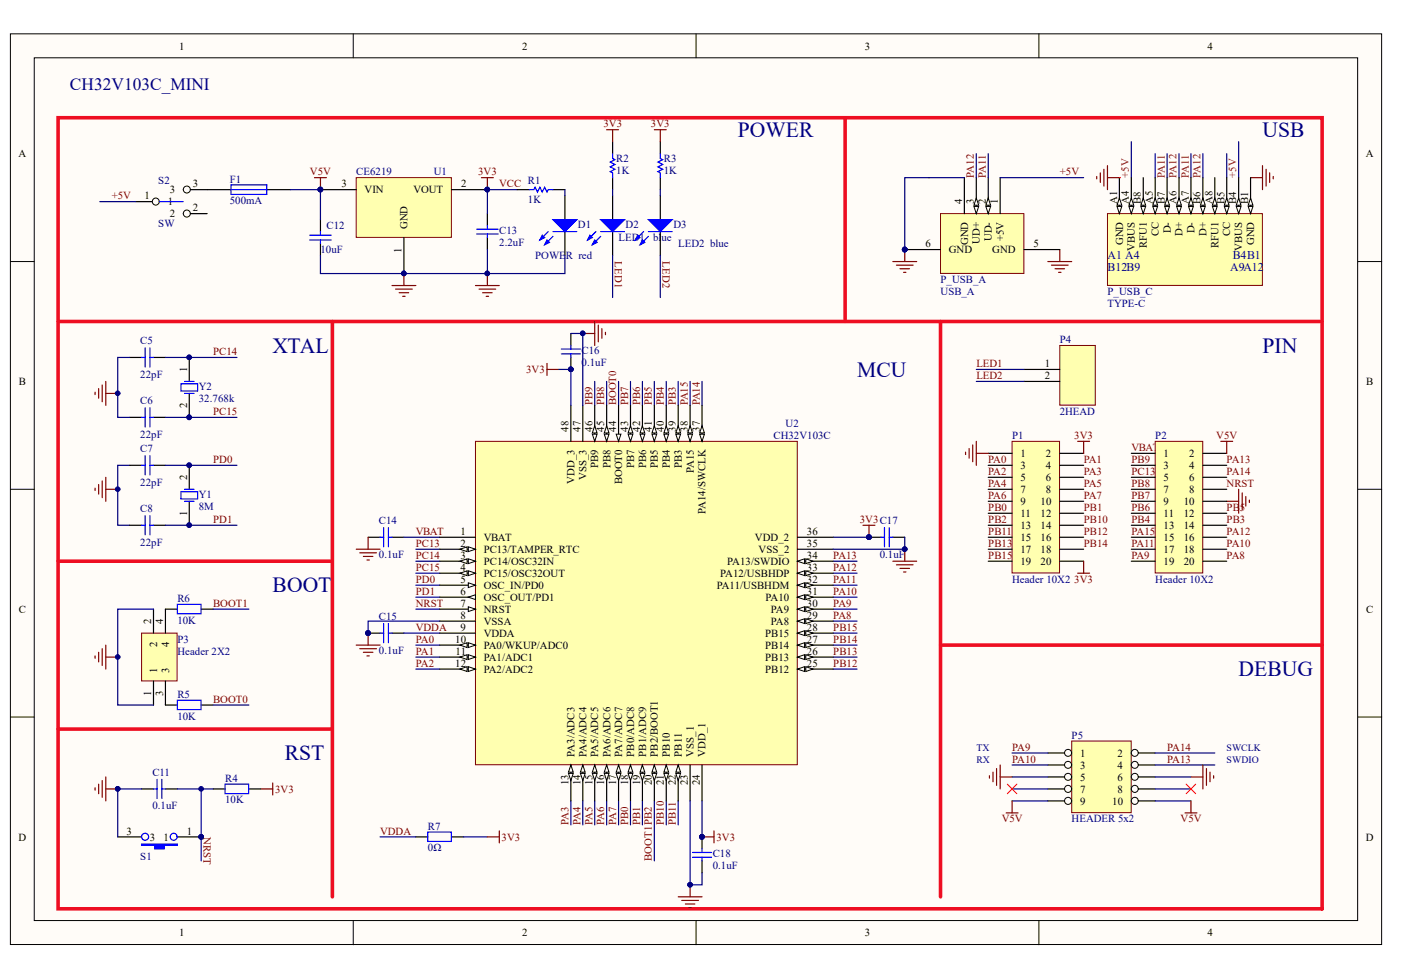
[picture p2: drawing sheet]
<svg xmlns="http://www.w3.org/2000/svg" width="289mm" height="202mm" viewBox="0 0 289 202" stroke-linecap="round" stroke-linejoin="round" font-family="sans-serif">
<g fill="#fffcf8" stroke="#000" stroke-width=".21">
<path d="M2.1 7h282.8v187.8h-282.8z"/>
<path d="M7.1 11.9h272.9v178h-272.9z"/>
</g>
<path d="M72.8 7v4.9M143.5 7v4.9M214.3 7v4.9M2.1 54h5M280 54h5M2.1 100.9h5M280 100.9h5M2.1 147.9h5M280 147.9h5M72.8 189.9v5M143.5 189.9v5M214.3 189.9v5" fill="none" stroke="#000" stroke-width=".21"/>
<path d="M29.2 130.6h7.3v9.9h-7.3z" fill="#ffffb0" stroke="#800000" stroke-width=".21"/>
<g fill="none" stroke="#000" stroke-width=".25">
<path d="M26.7 73.7h2.5M31.7 73.7h2.4M39 73.7v5M26.7 86.1h2.5M26.7 96h2.5M31.7 86.1h2.4M31.7 96h2.4M39 81.1v5M39 96v4.9M26.7 108.3h2.5M31.7 108.3h2.4M39 103.4v4.9"/>
<path d="M31.7 125.6v5M36.6 125.6h-2.5v5M41.5 125.6h2.5M31.7 140.5v4.9M34.1 140.5v4.9h2.5M41.5 145.4h2.5M24.3 172.6h4.9M29.2 162.7h2.5M34.1 162.7h2.5M36.6 172.6h4.9M44 162.7h2.4M51.3 162.7h2.5"/>
</g>
<path d="M26.7 73.7h-2.4v12.4h2.4M34.1 73.7h14.8M26.7 96h-2.4v12.3h2.4M34.1 86.1h14.8M34.1 96h14.8M34.1 108.3h14.8M31.7 125.6h-7.4v19.8h7.4M44 125.6h7.3M44 145.4h7.3M29.2 162.7h-4.9v9.9M36.6 162.7h7.4M41.5 162.7v14.9" fill="none" stroke="#000080" stroke-width=".25"/>
<g fill="none" stroke="#800000" stroke-width=".25">
<path d="M64.9 36.6h2.4M66.1 36.6v2.5M21.1 79.4v3.5M21.8 78.7v4.9M19.6 80.9v.5M20.3 80.2v1.9M20.3 99.9v2M21.1 99.2v3.5M21.8 98.5v4.9M21.8 81.1h2.5M19.6 100.7v.5M21.8 100.9h2.5"/>
<path d="M19.6 135.3v.5M20.3 134.5v2M21.1 133.8v3.5M21.8 133.1v4.9M21.8 135.5h2.5M19.6 162.5v.5M20.3 161.7v2M21.1 161v3.5M21.8 160.3v4.9M21.8 162.7h2.5M53.8 162.7h2.4M56.2 161.5v2.5"/>
</g>
<g fill="#000080" stroke="#000080" stroke-width=".21">
<circle cx="24.3" cy="135.5" r=".47"/>
<circle cx="41.5" cy="172.6" r=".48"/>
<circle cx="41.5" cy="162.7" r=".47"/>
<circle cx="24.3" cy="162.7" r=".47"/>
<circle cx="39" cy="73.7" r=".47"/>
<circle cx="39" cy="86.1" r=".47"/>
<circle cx="24.3" cy="81.1" r=".47"/>
<circle cx="39" cy="108.3" r=".47"/>
<circle cx="39" cy="96" r=".47"/>
<circle cx="24.3" cy="100.9" r=".47"/>
<circle cx="66.1" cy="39.1" r=".47"/>
</g>
<g fill="none" stroke="#00f" stroke-width=".25">
<path d="M29.2 73.7h.7M29.9 71.8v3.9M30.9 71.8v3.9M30.9 73.7h.8M37.3 79.2h3.5v1.5h-3.5zM38 78.7h2M29.2 86.1h.7M29.2 96h.7M29.9 84.1v4M29.9 94v4M30.9 84.1v4M30.9 94v4"/>
<path d="M30.9 86.1h.8M30.9 96h.8M38 81.1h2M29.2 108.3h.7M29.9 106.4v3.9M30.9 106.4v3.9M30.9 108.3h.8M37.3 101.4h3.5v1.5h-3.5zM38 100.9h2M38 103.4h2M36.6 124.7h4.9v1.9h-4.9zM36.6 144.4h4.9v2h-4.9z"/>
<path d="M31.7 162.7h.7M32.4 160.8v3.9M33.4 160.8v3.9M33.4 162.7h.7M46.4 161.7h4.9v2h-4.9z"/>
<circle cx="29.9" cy="172.6" r=".72"/>
<circle cx="35.8" cy="172.6" r=".71"/>
</g>
<path d="M29.2 174.1h7.4v.3h-2.7v.7h-2v-.7h-2.7z" fill-rule="evenodd" fill="#00f" stroke="#00f" stroke-width=".25"/>
<path d="M73.5 36.6h19.6v12.4h-19.6z" fill="#ffffb0" stroke="#800000" stroke-width=".21"/>
<g fill="none" stroke="#000" stroke-width=".25">
<path d="M42.7 39.1h4.9M55 39.1h4.9M66.1 39.1h7.4M93.1 39.1h7.4M106.7 39.1h2.4M114 39.1h2.5M28 41.6h4.9M66.1 45.3v2.5M66.1 50.2v2.5M83.3 49v7.4M100.5 44.1v2.4M100.5 49v2.5"/>
<path d="M116.5 40.4v4.9M116.5 47.8v4.9"/>
</g>
<g fill="#000080" stroke="#000080" stroke-width=".21">
<circle cx="66.1" cy="39.1" r=".47"/>
<circle cx="83.3" cy="56.4" r=".47"/>
<circle cx="100.5" cy="39.1" r=".47"/>
<circle cx="100.5" cy="56.4" r=".47"/>
</g>
<g fill="none" stroke="#00f" stroke-width=".25">
<path d="M47.6 38.1h7.4v2h-7.4zM47.6 39.1h7.4M109.1 39.1h1l.3-.5 .4 1 .5-1 .5 1 .5-1 .5 1 .3-.5h.9M63.9 49.5h4.4M63.9 48.5h4.4M66.1 47.8v.7M66.1 49.5v.7M98.3 48.3h4.4M98.3 47.3h4.4M100.5 46.5v.8M100.5 48.3v.7M113.1 47.8l-1.8 1.7"/>
<path d="M114 48.8l-1.7 1.7M114 47.8h5"/>
</g>
<path d="M99.3 36.6h2.4M100.5 36.6v2.5M80.8 58.9h5M81.6 59.6h3.4M83.3 56.4v2.5M98.1 58.9h4.9M98.8 59.6h3.4M100.5 56.4v2.5M82.3 60.4h2M83.1 61.1h.4M99.5 60.4h2M100.3 61.1h.5" fill="none" stroke="#800000" stroke-width=".25"/>
<path d="M106.7 39.1h-6.2v5M116.5 39.1v1.3M66.1 52.7v3.7h50.4v-3.7" fill="none" stroke="#000080" stroke-width=".25"/>
<g fill="#00f" stroke="#00f" stroke-width=".25">
<path d="M114 45.3h5l-2.5 2.5z"/>
<path d="M112.8 49.5l.5 .5-1 .5z"/>
<path d="M111.8 48.5l.5 .5-1 .5z"/>
</g>
<circle cx="32.1" cy="41.6" r=".72" fill="#fffcf8" stroke="#000" stroke-width=".21"/>
<path d="M37.8 39.1h4.9" fill="none" stroke="#000" stroke-width=".25"/>
<circle cx="38.5" cy="39.1" r=".72" fill="#fffcf8" stroke="#000" stroke-width=".21"/>
<path d="M37.8 44.1h4.9" fill="none" stroke="#000" stroke-width=".25"/>
<circle cx="38.5" cy="44.1" r=".73" fill="#fffcf8" stroke="#000" stroke-width=".21"/>
<path d="M32.9 41.6h4.9" fill="none" stroke="#00f" stroke-width=".25"/>
<path d="M59.9 39.1h6.2v6.2M20.6 41.6h7.4M100.5 51.5v4.9" fill="none" stroke="#000080" stroke-width=".25"/>
<g fill="#000080" stroke="#000080" stroke-width=".21">
<circle cx="66.1" cy="39.1" r=".47"/>
<circle cx="100.5" cy="56.4" r=".47"/>
<circle cx="186.6" cy="51.5" r=".48"/>
</g>
<path d="M184.1 54h4.9M184.9 54.7h3.4M185.6 55.4h2M186.3 56.2h.5M186.6 51.5v2.5M216.1 54h4.9M216.8 54.7h3.5M217.6 55.4h1.9M218.3 56.2h.5M218.6 51.5v2.5" fill="none" stroke="#800000" stroke-width=".25"/>
<path d="M191.5 36.6h.1" fill="none" stroke="#f00" stroke-width=".21"/>
<path d="M194 44.1h17.2v12.3h-17.2z" fill="#ffffb0" stroke="#800000" stroke-width=".21"/>
<path d="M198.9 36.6v7.5M201.3 36.6v7.5M206.3 36.6v7.5M186.6 51.5h7.4" fill="none" stroke="#000" stroke-width=".25"/>
<circle cx="186.6" cy="51.5" r=".48" fill="#000080" stroke="#000080" stroke-width=".21"/>
<g fill="#fffcf8" stroke="#000" stroke-width=".21">
<path d="M200.8 42.6h1l-.5 1.5z"/>
<path d="M201.3 40.8l.5 1.5h-1z"/>
</g>
<path d="M203.8 36.6v7.5" fill="none" stroke="#000" stroke-width=".25"/>
<g fill="#fffcf8" stroke="#000" stroke-width=".21">
<path d="M203.3 42.6h1l-.5 1.5z"/>
<path d="M203.8 40.8l.5 1.5h-1z"/>
</g>
<path d="M126.3 29.2v2.5M126.3 36.6v2.5M136.2 29.2v2.5M136.2 36.6v2.5M126.3 40.4v4.9M126.3 47.8v4.9M136.2 40.4v4.9M136.2 47.8v4.9M211.2 51.5h7.4" fill="none" stroke="#000" stroke-width=".25"/>
<circle cx="186.6" cy="51.5" r=".48" fill="#000080" stroke="#000080" stroke-width=".21"/>
<g fill="none" stroke="#000080" stroke-width=".25">
<path d="M126.3 39.1v1.3M136.2 39.1v1.3M198.9 36.6h-12.3v14.9M201.3 31.7v4.9M203.8 31.7v4.9M206.3 36.6h17.2M233.3 29.2v7.4M238.2 31.7v4.9M240.7 31.7v4.9M243.1 31.7v4.9M245.6 31.7v4.9M248.1 31.7v4.9"/>
<path d="M253 31.7v4.9M255.4 29.2v7.4M126.3 52.7v8.7M136.2 52.7v8.7"/>
</g>
<g fill="none" stroke="#800000" stroke-width=".25">
<path d="M226.2 36.4v.5M226.9 35.7v1.9M227.7 34.9v3.5M228.4 34.2v4.9M228.4 36.6h2.5M257.9 36.6h2.5M260.4 34.2v4.9M261.1 34.9v3.5M261.8 35.7v1.9M262.6 36.4v.5M253 103.4h2.4M255.4 100.9v5"/>
<path d="M256.2 101.7v3.4M256.9 102.4v2M257.7 103.2v.4"/>
</g>
<g fill="#00f" stroke="#00f" stroke-width=".25">
<path d="M123.9 45.3h4.9l-2.5 2.5z"/>
<path d="M122.6 49.5l.5 .5-.9 .5z"/>
<path d="M121.7 48.5l.5 .5-1 .5z"/>
<path d="M133.7 45.3h4.9l-2.4 2.5z"/>
<path d="M132.5 49.5l.5 .5-1 .5z"/>
<path d="M131.5 48.5l.5 .5-1 .5z"/>
</g>
<path d="M126.3 31.7v1l.5 .2-1 .5 1 .5-1 .5 1 .5-1 .5 .5 .3v.9M136.2 31.7v1l.5 .2-1 .5 1 .5-1 .5 1 .5-1 .5 .5 .3v.9M122.9 47.8l-1.7 1.7M123.9 48.8l-1.7 1.7M123.9 47.8h4.9M132.7 47.8l-1.7 1.7M133.7 47.8h4.9M133.7 48.8l-1.7 1.7" fill="none" stroke="#00f" stroke-width=".25"/>
<path d="M228.4 44.1h31.9v14.8h-31.9z" fill="#ffffb0" stroke="#800000" stroke-width=".21"/>
<path d="M257.9 36.6v7.5" fill="none" stroke="#000" stroke-width=".25"/>
<g fill="#fffcf8" stroke="#000" stroke-width=".21">
<path d="M257.4 42.6h1l-.5 1.5z"/>
<path d="M257.9 40.8l.5 1.5h-1z"/>
</g>
<path d="M255.4 36.6v7.5" fill="none" stroke="#000" stroke-width=".25"/>
<g fill="#fffcf8" stroke="#000" stroke-width=".21">
<path d="M255 42.6h.9l-.5 1.5z"/>
<path d="M255.4 40.8l.5 1.5h-.9z"/>
</g>
<path d="M253 36.6v7.5" fill="none" stroke="#000" stroke-width=".25"/>
<g fill="#fffcf8" stroke="#000" stroke-width=".21">
<path d="M252.5 42.6h1l-.5 1.5z"/>
<path d="M253 40.8l.5 1.5h-1z"/>
</g>
<path d="M248.1 36.6v7.5" fill="none" stroke="#000" stroke-width=".25"/>
<g fill="#fffcf8" stroke="#000" stroke-width=".21">
<path d="M247.6 42.6h1l-.5 1.5z"/>
<path d="M248.1 40.8l.5 1.5h-1z"/>
</g>
<path d="M240.7 36.6v7.5" fill="none" stroke="#000" stroke-width=".25"/>
<g fill="#fffcf8" stroke="#000" stroke-width=".21">
<path d="M240.2 42.6h1l-.5 1.5z"/>
<path d="M240.7 40.8l.5 1.5h-1z"/>
</g>
<path d="M235.8 36.6v7.5" fill="none" stroke="#000" stroke-width=".25"/>
<g fill="#fffcf8" stroke="#000" stroke-width=".21">
<path d="M235.3 42.6h1l-.5 1.5z"/>
<path d="M235.8 40.8l.5 1.5h-1z"/>
</g>
<path d="M230.9 36.6v7.5" fill="none" stroke="#000" stroke-width=".25"/>
<g fill="#fffcf8" stroke="#000" stroke-width=".21">
<path d="M230.4 42.6h.9l-.4 1.5z"/>
<path d="M230.9 40.8l.4 1.5h-.9z"/>
</g>
<path d="M233.3 36.6v7.5" fill="none" stroke="#000" stroke-width=".25"/>
<g fill="#fffcf8" stroke="#000" stroke-width=".21">
<path d="M232.8 42.6h1l-.5 1.5z"/>
<path d="M233.3 40.8l.5 1.5h-1z"/>
</g>
<path d="M238.2 36.6v7.5" fill="none" stroke="#000" stroke-width=".25"/>
<g fill="#fffcf8" stroke="#000" stroke-width=".21">
<path d="M237.7 42.6h1l-.5 1.5z"/>
<path d="M238.2 40.8l.5 1.5h-1z"/>
</g>
<path d="M243.1 36.6v7.5" fill="none" stroke="#000" stroke-width=".25"/>
<g fill="#fffcf8" stroke="#000" stroke-width=".21">
<path d="M242.7 42.6h.9l-.5 1.5z"/>
<path d="M243.1 40.8l.5 1.5h-.9z"/>
</g>
<path d="M245.6 36.6v7.5" fill="none" stroke="#000" stroke-width=".25"/>
<g fill="#fffcf8" stroke="#000" stroke-width=".21">
<path d="M245.1 42.6h1l-.5 1.5z"/>
<path d="M245.6 40.8l.5 1.5h-1z"/>
</g>
<path d="M250.5 36.6v7.5" fill="none" stroke="#000" stroke-width=".25"/>
<g fill="#fffcf8" stroke="#000" stroke-width=".21">
<path d="M250 42.6h1l-.5 1.5z"/>
<path d="M250.5 40.8l.5 1.5h-1z"/>
</g>
<path d="M230.9 36.6h.1" fill="none" stroke="#f00" stroke-width=".21"/>
<path d="M125.1 26.8h2.5M126.3 26.8v2.4M134.9 26.8h2.5M136.2 26.8v2.4" fill="none" stroke="#800000" stroke-width=".25"/>
<path d="M208.7 91h9.8v27.2h-9.8z" fill="#ffffb0" stroke="#800000" stroke-width=".21"/>
<g fill="none" stroke="#000" stroke-width=".25">
<path d="M203.8 93.5h4.9M203.8 96h4.9M203.8 98.5h4.9M218.6 93.5h4.9M218.6 96h4.9M218.6 98.5h4.9M203.8 100.9h4.9M203.8 103.4h4.9M203.8 105.9h4.9M203.8 108.3h4.9M203.8 110.8h4.9M203.8 113.3h4.9"/>
<path d="M203.8 115.8h4.9M218.6 100.9h4.9M218.6 103.4h4.9M218.6 105.9h4.9M218.6 108.3h4.9M218.6 110.8h4.9M218.6 113.3h4.9M218.6 115.8h4.9"/>
</g>
<path d="M238.2 91h9.8v27.2h-9.8z" fill="#ffffb0" stroke="#800000" stroke-width=".21"/>
<g fill="none" stroke="#000" stroke-width=".25">
<path d="M117.7 68.8v2.5M117.7 73.7v2.5M233.3 93.5h4.9M233.3 96h4.9M233.3 98.5h4.9M248.1 93.5h4.9M248.1 96h4.9M248.1 98.5h4.9M75.9 110.8h2.5M80.8 110.8h2.5M179.2 110.8h2.5M184.1 110.8h2.5"/>
<path d="M233.3 100.9h4.9M233.3 103.4h4.9M233.3 105.9h4.9M233.3 108.3h4.9M233.3 110.8h4.9M233.3 113.3h4.9M233.3 115.8h4.9M248.1 100.9h4.9M248.1 103.4h4.9M248.1 105.9h4.9M248.1 108.3h4.9M248.1 110.8h4.9"/>
<path d="M248.1 113.3h4.9M248.1 115.8h4.9M75.9 130.6h2.5M80.8 130.6h2.5M144.8 172.6v2.5M144.8 177.6v2.4"/>
</g>
<g fill="none" stroke="#800000" stroke-width=".25">
<path d="M112.8 75v2.4M112.8 76.2h2.5M120.2 68.8h2.4M122.6 66.3v5M123.4 67.1v3.4M124.1 67.8v2M124.9 68.5v.5M199.1 93.3v.5M199.9 92.5v2M200.6 91.8v3.4M201.3 91v5M201.3 93.5h2.5"/>
<path d="M222.2 91h2.5M223.5 91v2.5M251.8 91h2.4M253 91v2.5M73.5 113.3h4.9M74.2 114h3.4M74.9 114.8h2M75.7 115.5h.5M75.9 110.8v2.5M178 108.3h2.4M179.2 108.3v2.5M184.1 115.8h4.9"/>
<path d="M184.9 116.5h3.4M185.6 117.2h2M186.3 118h.5M186.6 113.3v2.5M222.2 118.2h2.5M223.5 115.8v2.4M73.5 133.1h4.9M74.2 133.8h3.4M74.9 134.5h2M75.7 135.3h.5M75.9 130.6v2.5M144.8 172.6h2.4"/>
<path d="M147.2 171.4v2.5M139.9 185h4.9M140.6 185.7h3.4M141.3 186.5h2M142.1 187.2h.5M142.3 182.5v2.5"/>
</g>
<path d="M12 24.3h260.7v163.2h-260.7zM12 66.3h260.7M68.5 66.3v118.7M194 66.3v118.7M12 115.8h56.5M194 133.1h78.7M12 150.4h56.5" fill="none" stroke="#ee0e22" stroke-width=".74"/>
<g fill="#000080" stroke="#000080" stroke-width=".21">
<circle cx="75.9" cy="130.6" r=".47"/>
<circle cx="117.7" cy="76.2" r=".47"/>
<circle cx="120.2" cy="68.8" r=".47"/>
<circle cx="179.2" cy="110.8" r=".47"/>
<circle cx="186.6" cy="113.3" r=".47"/>
<circle cx="144.7" cy="172.6" r=".47"/>
<circle cx="142.3" cy="182.5" r=".47"/>
</g>
<g fill="none" stroke="#00f" stroke-width=".25">
<path d="M115.8 73h3.9M115.8 72h3.9M117.7 71.3v.7M117.7 73v.7M78.4 110.8h.7M79.1 108.8v4M80.1 108.8v4M80.1 110.8h.7M181.7 110.8h.7M182.4 108.8v4M183.4 108.8v4M183.4 110.8h.7"/>
<path d="M78.4 130.6h.7M79.1 128.6v4M80.1 128.6v4M80.1 130.6h.7M142.8 175.8h3.9M142.8 176.8h3.9M144.8 175.1v.7M144.8 176.8v.8"/>
</g>
<g fill="none" stroke="#000080" stroke-width=".25">
<path d="M122.6 78.7v4.9M125.1 78.7v4.9M127.6 78.7v4.9M130 78.7v4.9M132.5 78.7v4.9M134.9 78.7v4.9M137.4 78.7v4.9M139.9 78.7v4.9M142.3 78.7v4.9M144.8 78.7v4.9M83.3 110.8h7.4M85.8 113.3h4.9"/>
<path d="M85.8 115.8h4.9M85.8 118.2h4.9M171.8 110.8h7.4M171.8 115.8h4.9M171.8 118.2h4.9M83.3 130.6h7.4M85.8 120.7h4.9M85.8 123.2h4.9M85.8 125.6h4.9M85.8 133.1h4.9M85.8 135.5h4.9M85.8 138h4.9"/>
<path d="M90.7 128.1h-14.8v2.5M171.8 120.7h4.9M171.8 123.2h4.9M171.8 125.6h4.9M171.8 133.1h4.9M171.8 135.5h4.9M171.8 138h4.9M171.8 130.6h4.9M171.8 128.1h4.9M117.7 165.2v5M120.2 165.2v5M122.6 165.2v5"/>
<path d="M125.1 165.2v5M127.6 165.2v5M130 165.2v5M132.5 165.2v5M134.9 165.2v12.4M137.4 165.2v5M139.9 165.2v5M144.8 165.2v7.4"/>
</g>
<path d="M98.1 91h66.3v66.7h-66.3z" fill="#ffffb0" stroke="#800000" stroke-width=".21"/>
<path d="M125.1 157.8v7.4" fill="none" stroke="#000" stroke-width=".25"/>
<g fill="#fffcf8" stroke="#000" stroke-width=".21">
<path d="M125.1 157.8l.5 1.5h-1z"/>
<path d="M124.6 159.5h1l-.5 1.5z"/>
</g>
<path d="M127.6 157.8v7.4" fill="none" stroke="#000" stroke-width=".25"/>
<g fill="#fffcf8" stroke="#000" stroke-width=".21">
<path d="M127.6 157.8l.5 1.5h-1z"/>
<path d="M127.1 159.5h1l-.5 1.5z"/>
</g>
<path d="M130 157.8v7.4" fill="none" stroke="#000" stroke-width=".25"/>
<g fill="#fffcf8" stroke="#000" stroke-width=".21">
<path d="M130 157.8l.5 1.5h-1z"/>
<path d="M129.5 159.5h1l-.5 1.5z"/>
</g>
<path d="M132.5 157.8v7.4" fill="none" stroke="#000" stroke-width=".25"/>
<g fill="#fffcf8" stroke="#000" stroke-width=".21">
<path d="M132.5 157.8l.5 1.5h-1z"/>
<path d="M132 159.5h1l-.5 1.5z"/>
</g>
<path d="M134.9 157.8v7.4" fill="none" stroke="#000" stroke-width=".25"/>
<g fill="#fffcf8" stroke="#000" stroke-width=".21">
<path d="M134.9 157.8l.5 1.5h-.9z"/>
<path d="M134.5 159.5h.9l-.5 1.5z"/>
</g>
<path d="M137.4 157.8v7.4" fill="none" stroke="#000" stroke-width=".25"/>
<g fill="#fffcf8" stroke="#000" stroke-width=".21">
<path d="M137.4 157.8l.5 1.5h-1z"/>
<path d="M136.9 159.5h1l-.5 1.5z"/>
</g>
<path d="M139.9 157.8v7.4" fill="none" stroke="#000" stroke-width=".25"/>
<g fill="#fffcf8" stroke="#000" stroke-width=".21">
<path d="M139.9 157.8l.5 1.5h-1z"/>
<path d="M139.4 159.5h1l-.5 1.5z"/>
</g>
<path d="M164.5 138h7.3M142.3 157.8v7.4M144.8 157.8v7.4" fill="none" stroke="#000" stroke-width=".25"/>
<g fill="#fffcf8" stroke="#000" stroke-width=".21">
<path d="M164.5 138l1.4-.5v1z"/>
<path d="M166.2 137.5l1.4 .5-1.4 .5z"/>
</g>
<path d="M164.5 135.5h7.3" fill="none" stroke="#000" stroke-width=".25"/>
<g fill="#fffcf8" stroke="#000" stroke-width=".21">
<path d="M164.5 135.5l1.4-.5v1z"/>
<path d="M166.2 135l1.4 .5-1.4 .5z"/>
</g>
<path d="M164.5 133.1h7.3" fill="none" stroke="#000" stroke-width=".25"/>
<g fill="#fffcf8" stroke="#000" stroke-width=".21">
<path d="M164.5 133.1l1.4-.5v1z"/>
<path d="M166.2 132.6l1.4 .5-1.4 .5z"/>
</g>
<path d="M164.5 130.6h7.3" fill="none" stroke="#000" stroke-width=".25"/>
<g fill="#fffcf8" stroke="#000" stroke-width=".21">
<path d="M164.5 130.6l1.4-.5v1z"/>
<path d="M166.2 130.1l1.4 .5-1.4 .5z"/>
</g>
<path d="M164.5 128.1h7.3" fill="none" stroke="#000" stroke-width=".25"/>
<g fill="#fffcf8" stroke="#000" stroke-width=".21">
<path d="M164.5 128.1l1.4-.5v1z"/>
<path d="M166.2 127.6l1.4 .5-1.4 .5z"/>
</g>
<path d="M164.5 125.6h7.3" fill="none" stroke="#000" stroke-width=".25"/>
<g fill="#fffcf8" stroke="#000" stroke-width=".21">
<path d="M164.5 125.6l1.4-.4v.9z"/>
<path d="M166.2 125.2l1.4 .4-1.4 .5z"/>
</g>
<path d="M164.5 123.2h7.3" fill="none" stroke="#000" stroke-width=".25"/>
<g fill="#fffcf8" stroke="#000" stroke-width=".21">
<path d="M164.5 123.2l1.4-.5v1z"/>
<path d="M166.2 122.7l1.4 .5-1.4 .5z"/>
</g>
<path d="M164.5 120.7h7.3" fill="none" stroke="#000" stroke-width=".25"/>
<g fill="#fffcf8" stroke="#000" stroke-width=".21">
<path d="M164.5 120.7l1.4-.5v1z"/>
<path d="M166.2 120.2l1.4 .5-1.4 .5z"/>
</g>
<path d="M164.5 118.2h7.3" fill="none" stroke="#000" stroke-width=".25"/>
<g fill="#fffcf8" stroke="#000" stroke-width=".21">
<path d="M164.5 118.2l1.4-.5v1z"/>
<path d="M166.2 117.7l1.4 .5-1.4 .5z"/>
</g>
<path d="M164.5 115.8h7.3" fill="none" stroke="#000" stroke-width=".25"/>
<g fill="#fffcf8" stroke="#000" stroke-width=".21">
<path d="M164.5 115.8l1.4-.5v1z"/>
<path d="M166.2 115.3l1.4 .5-1.4 .5z"/>
</g>
<path d="M144.8 83.6v7.4M164.5 113.3h7.3M164.5 110.8h7.3" fill="none" stroke="#000" stroke-width=".25"/>
<g fill="#fffcf8" stroke="#000" stroke-width=".21">
<path d="M144.3 89.6h1l-.5 1.4z"/>
<path d="M144.8 87.8l.5 1.5h-1z"/>
</g>
<path d="M142.3 83.6v7.4" fill="none" stroke="#000" stroke-width=".25"/>
<g fill="#fffcf8" stroke="#000" stroke-width=".21">
<path d="M141.8 89.6h1l-.5 1.4z"/>
<path d="M142.3 87.8l.5 1.5h-1z"/>
</g>
<path d="M139.9 83.6v7.4" fill="none" stroke="#000" stroke-width=".25"/>
<g fill="#fffcf8" stroke="#000" stroke-width=".21">
<path d="M139.4 89.6h1l-.5 1.4z"/>
<path d="M139.9 87.8l.5 1.5h-1z"/>
</g>
<path d="M137.4 83.6v7.4" fill="none" stroke="#000" stroke-width=".25"/>
<g fill="#fffcf8" stroke="#000" stroke-width=".21">
<path d="M136.9 89.6h1l-.5 1.4z"/>
<path d="M137.4 87.8l.5 1.5h-1z"/>
</g>
<path d="M134.9 83.6v7.4" fill="none" stroke="#000" stroke-width=".25"/>
<g fill="#fffcf8" stroke="#000" stroke-width=".21">
<path d="M134.5 89.6h.9l-.5 1.4z"/>
<path d="M134.9 87.8l.5 1.5h-.9z"/>
</g>
<path d="M132.5 83.6v7.4" fill="none" stroke="#000" stroke-width=".25"/>
<g fill="#fffcf8" stroke="#000" stroke-width=".21">
<path d="M132 89.6h1l-.5 1.4z"/>
<path d="M132.5 87.8l.5 1.5h-1z"/>
</g>
<path d="M130 83.6v7.4" fill="none" stroke="#000" stroke-width=".25"/>
<g fill="#fffcf8" stroke="#000" stroke-width=".21">
<path d="M129.5 89.6h1l-.5 1.4z"/>
<path d="M130 87.8l.5 1.5h-1z"/>
</g>
<path d="M127.6 83.6v7.4" fill="none" stroke="#000" stroke-width=".25"/>
<path d="M127.1 89.6h1l-.5 1.4z" fill="#fffcf8" stroke="#000" stroke-width=".21"/>
<path d="M125.1 83.6v7.4" fill="none" stroke="#000" stroke-width=".25"/>
<g fill="#fffcf8" stroke="#000" stroke-width=".21">
<path d="M124.6 89.6h1l-.5 1.4z"/>
<path d="M125.1 87.8l.5 1.5h-1z"/>
</g>
<path d="M122.6 83.6v7.4" fill="none" stroke="#000" stroke-width=".25"/>
<g fill="#fffcf8" stroke="#000" stroke-width=".21">
<path d="M122.2 89.6h.9l-.5 1.4z"/>
<path d="M122.6 87.8l.5 1.5h-.9z"/>
</g>
<path d="M117.7 83.6v7.4M120.2 83.6v7.4M90.7 110.8h7.4M90.7 113.3h7.4" fill="none" stroke="#000" stroke-width=".25"/>
<g fill="#fffcf8" stroke="#000" stroke-width=".21">
<path d="M96.6 112.8l1.5 .5-1.5 .5z"/>
<path d="M94.9 113.3l1.4-.5v1z"/>
</g>
<path d="M90.7 115.8h7.4" fill="none" stroke="#000" stroke-width=".25"/>
<g fill="#fffcf8" stroke="#000" stroke-width=".21">
<path d="M96.6 115.3l1.5 .5-1.5 .5z"/>
<path d="M94.9 115.8l1.4-.5v1z"/>
</g>
<path d="M90.7 118.2h7.4" fill="none" stroke="#000" stroke-width=".25"/>
<g fill="#fffcf8" stroke="#000" stroke-width=".21">
<path d="M96.6 117.7l1.5 .5-1.5 .5z"/>
<path d="M94.9 118.2l1.4-.5v1z"/>
</g>
<path d="M90.7 120.7h7.4" fill="none" stroke="#000" stroke-width=".25"/>
<path d="M96.6 120.2l1.5 .5-1.5 .5z" fill="#fffcf8" stroke="#000" stroke-width=".21"/>
<path d="M90.7 123.2h7.4" fill="none" stroke="#000" stroke-width=".25"/>
<path d="M96.6 123.2l1.5-.5v1z" fill="#fffcf8" stroke="#000" stroke-width=".21"/>
<path d="M90.7 125.6h7.4" fill="none" stroke="#000" stroke-width=".25"/>
<path d="M96.6 125.2l1.5 .4-1.5 .5z" fill="#fffcf8" stroke="#000" stroke-width=".21"/>
<path d="M90.7 128.1h7.4M90.7 130.6h7.4M90.7 133.1h7.4" fill="none" stroke="#000" stroke-width=".25"/>
<g fill="#fffcf8" stroke="#000" stroke-width=".21">
<path d="M96.6 132.6l1.5 .5-1.5 .5z"/>
<path d="M94.9 133.1l1.4-.5v1z"/>
</g>
<path d="M90.7 135.5h7.4" fill="none" stroke="#000" stroke-width=".25"/>
<g fill="#fffcf8" stroke="#000" stroke-width=".21">
<path d="M96.6 135l1.5 .5-1.5 .5z"/>
<path d="M94.9 135.5l1.4-.5v1z"/>
</g>
<path d="M90.7 138h7.4" fill="none" stroke="#000" stroke-width=".25"/>
<g fill="#fffcf8" stroke="#000" stroke-width=".21">
<path d="M96.6 137.5l1.5 .5-1.5 .5z"/>
<path d="M94.9 138l1.4-.5v1z"/>
</g>
<path d="M117.7 157.8v7.4" fill="none" stroke="#000" stroke-width=".25"/>
<g fill="#fffcf8" stroke="#000" stroke-width=".21">
<path d="M117.7 157.8l.5 1.5h-1z"/>
<path d="M117.2 159.5h1l-.5 1.5z"/>
</g>
<path d="M120.2 157.8v7.4" fill="none" stroke="#000" stroke-width=".25"/>
<g fill="#fffcf8" stroke="#000" stroke-width=".21">
<path d="M120.2 157.8l.5 1.5h-1z"/>
<path d="M119.7 159.5h1l-.5 1.5z"/>
</g>
<path d="M122.6 157.8v7.4" fill="none" stroke="#000" stroke-width=".25"/>
<g fill="#fffcf8" stroke="#000" stroke-width=".21">
<path d="M122.6 157.8l.5 1.5h-.9z"/>
<path d="M122.2 159.5h.9l-.5 1.5z"/>
</g>
<path d="M115.3 76.2h2.4v7.4M117.7 68.8h2.5v14.8M186.6 110.8v2.5h-14.8M78.4 172.6h7.4M95.6 172.6h4.9M142.3 165.2v17.3h2.5v-2.5" fill="none" stroke="#000080" stroke-width=".25"/>
<g fill="#000080" stroke="#000080" stroke-width=".21">
<circle cx="142.3" cy="182.5" r=".47"/>
<circle cx="186.6" cy="113.3" r=".47"/>
<circle cx="120.2" cy="68.8" r=".47"/>
<circle cx="117.7" cy="76.2" r=".47"/>
</g>
<path d="M174.3 24.3v42" fill="none" stroke="#ee0e22" stroke-width=".74"/>
<path d="M85.8 172.6h2.4M93.1 172.6h2.5" fill="none" stroke="#000" stroke-width=".25"/>
<path d="M88.2 171.6h4.9v2h-4.9z" fill="none" stroke="#00f" stroke-width=".25"/>
<path d="M100.5 172.6h2.5M103 171.4v2.5" fill="none" stroke="#800000" stroke-width=".25"/>
<path d="M221 152.8h12.3v14.8h-12.3z" fill="#ffffb0" stroke="#800000" stroke-width=".21"/>
<path d="M216.1 155.3h4.9" fill="none" stroke="#000" stroke-width=".25"/>
<circle cx="220.3" cy="155.3" r=".72" fill="#fffcf8" stroke="#000" stroke-width=".21"/>
<path d="M233.3 155.3h4.9" fill="none" stroke="#000" stroke-width=".25"/>
<circle cx="234" cy="155.3" r=".71" fill="#fffcf8" stroke="#000" stroke-width=".21"/>
<path d="M216.1 157.8h4.9" fill="none" stroke="#000" stroke-width=".25"/>
<circle cx="220.3" cy="157.8" r=".72" fill="#fffcf8" stroke="#000" stroke-width=".21"/>
<path d="M233.3 157.8h4.9" fill="none" stroke="#000" stroke-width=".25"/>
<circle cx="234" cy="157.8" r=".71" fill="#fffcf8" stroke="#000" stroke-width=".21"/>
<path d="M216.1 160.3h4.9" fill="none" stroke="#000" stroke-width=".25"/>
<circle cx="220.3" cy="160.2" r=".72" fill="#fffcf8" stroke="#000" stroke-width=".21"/>
<path d="M233.3 160.3h4.9" fill="none" stroke="#000" stroke-width=".25"/>
<circle cx="234" cy="160.2" r=".71" fill="#fffcf8" stroke="#000" stroke-width=".21"/>
<path d="M216.1 162.7h4.9" fill="none" stroke="#000" stroke-width=".25"/>
<circle cx="220.3" cy="162.7" r=".73" fill="#fffcf8" stroke="#000" stroke-width=".21"/>
<path d="M233.3 162.7h4.9" fill="none" stroke="#000" stroke-width=".25"/>
<circle cx="234" cy="162.7" r=".72" fill="#fffcf8" stroke="#000" stroke-width=".21"/>
<path d="M233.3 165.2h4.9" fill="none" stroke="#000" stroke-width=".25"/>
<circle cx="234" cy="165.2" r=".72" fill="#fffcf8" stroke="#000" stroke-width=".21"/>
<path d="M216.1 165.2h4.9" fill="none" stroke="#000" stroke-width=".25"/>
<circle cx="220.3" cy="165.2" r=".73" fill="#fffcf8" stroke="#000" stroke-width=".21"/>
<path d="M208.7 155.3h7.4M208.7 157.8h7.4M238.2 155.3h12.3M238.2 157.8h12.3M208.7 160.3h7.4M208.7 162.7h7.4M208.7 165.2h7.4M238.2 160.3h7.4M238.2 162.7h7.4M238.2 165.2h7.4" fill="none" stroke="#000080" stroke-width=".25"/>
<g fill="none" stroke="#800000" stroke-width=".25">
<path d="M204.8 159.3v2M205.5 158.5v3.5M206.3 157.8v4.9M248.1 157.8v4.9M248.8 158.5v3.5M249.5 159.3v2M204 160v.5M206.3 160.3h2.4M207.5 167.7h2.4M208.7 165.2v2.5M244.4 167.7h2.4M245.6 160.3h2.5"/>
<path d="M245.6 165.2v2.5M250.3 160v.5"/>
</g>
<path d="M207.7 161.7l2 2M209.7 161.7l-2 2M244.6 161.7l2 2M246.6 161.7l-2 2" fill="none" stroke="#f00" stroke-width=".21"/>
<path d="M218.6 71.3h7.3v12.3h-7.3z" fill="#ffffb0" stroke="#800000" stroke-width=".21"/>
<path d="M211.2 76.2h7.4M211.2 78.7h7.4" fill="none" stroke="#000" stroke-width=".25"/>
<path d="M201.3 76.2h9.9M201.3 78.7h9.9" fill="none" stroke="#000080" stroke-width=".25"/>
<g font-size="4.5" fill="#000080">
<text x="152.2" y="28.2">POWER</text>
<text x="260.4" y="28.2">USB</text>
<text x="56.2" y="72.8">XTAL</text>
<text x="176.8" y="77.7">MCU</text>
<text x="260.4" y="72.8">PIN</text>
<text x="56.2" y="122.2">BOOT</text>
<text x="255.4" y="139.5">DEBUG</text>
<text x="58.7" y="156.8">RST</text>
</g>
<text font-size="3.6" fill="#000080" x="14.4" y="18.6">CH32V103C_MINI</text>
<g font-size="2.4" fill="#000080">
<text x="228.4" y="53.4">A1 A4</text>
<text x="254.2" y="53.4">B4B1</text>
<text x="228.4" y="55.9">B12B9</text>
<text x="253.7" y="55.9">A9A12</text>
</g>
<g font-size="2.2">
<text x="36.9" y="10.2">1</text>
<text x="107.7" y="10.2">2</text>
<text x="178.4" y="10.2">3</text>
<text x="249.1" y="10.2">4</text>
<text x="3.8" y="32.5">A</text>
<text x="281.7" y="32.5">A</text>
<text x="29.8" y="41.1">1</text>
<text x="35" y="39.9">3</text>
<text x="39.8" y="38.6">3</text>
<text x="70.4" y="38.6">3</text>
<text x="75.2" y="39.9">VIN</text>
<text x="85.2" y="39.9">VOUT</text>
<text x="95.1" y="38.6">2</text>
<text x="34.6" y="42.3">1</text>
<text x="35" y="44.8">2</text>
<text x="39.8" y="43.6">2</text>
<text x="84" y="47.3" transform="rotate(-90 84 47.3)">GND</text>
<text x="198.4" y="42.1" transform="rotate(-90 198.4 42.1)">4</text>
<text x="200.9" y="42.1" transform="rotate(-90 200.9 42.1)">3</text>
<text x="203.3" y="42.1" transform="rotate(-90 203.3 42.1)">2</text>
<text x="205.8" y="42.1" transform="rotate(-90 205.8 42.1)">1</text>
<text x="230.4" y="42.1" transform="rotate(-90 230.4 42.1)">A1</text>
<text x="232.8" y="42.1" transform="rotate(-90 232.8 42.1)">A4</text>
<text x="235.3" y="42.1" transform="rotate(-90 235.3 42.1)">B8</text>
<text x="237.7" y="42.1" transform="rotate(-90 237.7 42.1)">A5</text>
<text x="240.2" y="42.1" transform="rotate(-90 240.2 42.1)">B7</text>
<text x="242.7" y="42.1" transform="rotate(-90 242.7 42.1)">A6</text>
<text x="245.1" y="42.1" transform="rotate(-90 245.1 42.1)">A7</text>
<text x="247.6" y="42.1" transform="rotate(-90 247.6 42.1)">B6</text>
<text x="250.1" y="42.1" transform="rotate(-90 250.1 42.1)">A8</text>
<text x="252.5" y="42.1" transform="rotate(-90 252.5 42.1)">B5</text>
<text x="254.9" y="42.1" transform="rotate(-90 254.9 42.1)">B4</text>
<text x="257.4" y="42.1" transform="rotate(-90 257.4 42.1)">B1</text>
<text x="82.8" y="52.1" transform="rotate(-90 82.8 52.1)">1</text>
<text x="190.9" y="51">6</text>
<text x="195.7" y="52.3">GND</text>
<text x="199.6" y="50.6" transform="rotate(-90 199.6 50.6)">GND</text>
<text x="202.1" y="50.2" transform="rotate(-90 202.1 50.2)">UD+</text>
<text x="204.6" y="49.7" transform="rotate(-90 204.6 49.7)">UD-</text>
<text x="204.6" y="52.3">GND</text>
<text x="207" y="49.8" transform="rotate(-90 207 49.8)">+5V</text>
<text x="213.1" y="51">5</text>
<text x="231.6" y="50.6" transform="rotate(-90 231.6 50.6)">GND</text>
<text x="234" y="51.7" transform="rotate(-90 234 51.7)">VBUS</text>
<text x="236.5" y="51.2" transform="rotate(-90 236.5 51.2)">RFU1</text>
<text x="239" y="48.8" transform="rotate(-90 239 48.8)">CC</text>
<text x="241.4" y="48.1" transform="rotate(-90 241.4 48.1)">D-</text>
<text x="243.9" y="48.6" transform="rotate(-90 243.9 48.6)">D+</text>
<text x="246.4" y="48.1" transform="rotate(-90 246.4 48.1)">D-</text>
<text x="248.8" y="48.6" transform="rotate(-90 248.8 48.6)">D+</text>
<text x="251.3" y="51.2" transform="rotate(-90 251.3 51.2)">RFU1</text>
<text x="253.7" y="48.8" transform="rotate(-90 253.7 48.8)">CC</text>
<text x="256.2" y="51.7" transform="rotate(-90 256.2 51.7)">VBUS</text>
<text x="258.6" y="50.6" transform="rotate(-90 258.6 50.6)">GND</text>
<text x="38.6" y="76.7" transform="rotate(-90 38.6 76.7)">1</text>
<text x="215.5" y="75.7">1</text>
<text x="3.9" y="79.4">B</text>
<text x="215.5" y="78.2">2</text>
<text x="281.8" y="79.4">B</text>
<text x="38.6" y="84.2" transform="rotate(-90 38.6 84.2)">2</text>
<text x="117.3" y="89.1" transform="rotate(-90 117.3 89.1)">48</text>
<text x="119.7" y="89.1" transform="rotate(-90 119.7 89.1)">47</text>
<text x="122.2" y="89.1" transform="rotate(-90 122.2 89.1)">46</text>
<text x="124.6" y="89.1" transform="rotate(-90 124.6 89.1)">45</text>
<text x="127.1" y="89.1" transform="rotate(-90 127.1 89.1)">44</text>
<text x="129.5" y="89.1" transform="rotate(-90 129.5 89.1)">43</text>
<text x="132" y="89.1" transform="rotate(-90 132 89.1)">42</text>
<text x="134.5" y="89.1" transform="rotate(-90 134.5 89.1)">41</text>
<text x="136.9" y="89.1" transform="rotate(-90 136.9 89.1)">40</text>
<text x="139.4" y="89.1" transform="rotate(-90 139.4 89.1)">39</text>
<text x="141.9" y="89.1" transform="rotate(-90 141.9 89.1)">38</text>
<text x="144.3" y="89.1" transform="rotate(-90 144.3 89.1)">37</text>
<text x="210.4" y="94.2">1</text>
<text x="215.7" y="94.2">2</text>
<text x="240" y="94.2">1</text>
<text x="245.2" y="94.2">2</text>
<text x="38.6" y="99" transform="rotate(-90 38.6 99)">2</text>
<text x="118.5" y="99.8" transform="rotate(-90 118.5 99.8)">VDD_3</text>
<text x="121" y="99.1" transform="rotate(-90 121 99.1)">VSS_3</text>
<text x="123.4" y="96.6" transform="rotate(-90 123.4 96.6)">PB9</text>
<text x="125.9" y="96.6" transform="rotate(-90 125.9 96.6)">PB8</text>
<text x="128.3" y="99.9" transform="rotate(-90 128.3 99.9)">BOOT0</text>
<text x="130.8" y="96.6" transform="rotate(-90 130.8 96.6)">PB7</text>
<text x="133.2" y="96.6" transform="rotate(-90 133.2 96.6)">PB6</text>
<text x="135.7" y="96.6" transform="rotate(-90 135.7 96.6)">PB5</text>
<text x="138.2" y="96.6" transform="rotate(-90 138.2 96.6)">PB4</text>
<text x="140.6" y="96.6" transform="rotate(-90 140.6 96.6)">PB3</text>
<text x="143.1" y="97.6" transform="rotate(-90 143.1 97.6)">PA15</text>
<text x="210.4" y="96.7">3</text>
<text x="210.4" y="99.2">5</text>
<text x="210.4" y="101.7">7</text>
<text x="215.7" y="96.7">4</text>
<text x="215.7" y="99.2">6</text>
<text x="215.7" y="101.7">8</text>
<text x="240" y="96.7">3</text>
<text x="240" y="99.2">5</text>
<text x="240" y="101.7">7</text>
<text x="245.2" y="96.7">4</text>
<text x="245.2" y="99.2">6</text>
<text x="245.2" y="101.7">8</text>
<text x="38.6" y="106.5" transform="rotate(-90 38.6 106.5)">1</text>
<text x="145.5" y="106" transform="rotate(-90 145.5 106)">PA14/SWCLK</text>
<text x="210.4" y="104.2">9</text>
<text x="210.4" y="106.6">11</text>
<text x="214.6" y="104.2">10</text>
<text x="214.6" y="106.6">12</text>
<text x="240" y="104.2">9</text>
<text x="240" y="106.6">11</text>
<text x="244.1" y="104.2">10</text>
<text x="244.1" y="106.6">12</text>
<text x="95" y="110.3">1</text>
<text x="95" y="112.8">2</text>
<text x="99.8" y="111.6">VBAT</text>
<text x="155.7" y="111.6">VDD_2</text>
<text x="166.4" y="112.8">35</text>
<text x="166.4" y="110.3">36</text>
<text x="210.4" y="109.1">13</text>
<text x="210.4" y="111.6">15</text>
<text x="214.6" y="109.1">14</text>
<text x="214.6" y="111.6">16</text>
<text x="240" y="109.1">13</text>
<text x="240" y="111.6">15</text>
<text x="244.1" y="109.1">14</text>
<text x="244.1" y="111.6">16</text>
<text x="95" y="115.3">3</text>
<text x="95" y="117.7">4</text>
<text x="99.8" y="114">PC13/TAMPER_RTC</text>
<text x="99.8" y="116.5">PC14/OSC32IN</text>
<text x="99.8" y="119">PC15/OSC32OUT</text>
<text x="148.5" y="119">PA12/USBHDP</text>
<text x="150" y="116.5">PA13/SWDIO</text>
<text x="156.4" y="114">VSS_2</text>
<text x="166.4" y="117.7">33</text>
<text x="166.4" y="115.3">34</text>
<text x="210.4" y="114">17</text>
<text x="210.4" y="116.5">19</text>
<text x="214.6" y="114">18</text>
<text x="214.6" y="116.5">20</text>
<text x="240" y="114">17</text>
<text x="240" y="116.5">19</text>
<text x="244.1" y="114">18</text>
<text x="244.1" y="116.5">20</text>
<text x="95" y="120.2">5</text>
<text x="95" y="122.7">6</text>
<text x="95" y="125.2">7</text>
<text x="99.8" y="121.4">OSC_IN/PD0</text>
<text x="99.8" y="123.9">OSC_OUT/PD1</text>
<text x="147.8" y="121.4">PA11/USBHDM</text>
<text x="157.9" y="123.9">PA10</text>
<text x="166.4" y="125.2">30</text>
<text x="166.4" y="122.7">31</text>
<text x="166.4" y="120.2">32</text>
<text x="3.9" y="126.4">C</text>
<text x="31.2" y="128.6" transform="rotate(-90 31.2 128.6)">2</text>
<text x="33.6" y="128.6" transform="rotate(-90 33.6 128.6)">4</text>
<text x="95" y="127.6">8</text>
<text x="95" y="130.1">9</text>
<text x="99.8" y="126.4">NRST</text>
<text x="99.8" y="128.9">VSSA</text>
<text x="99.8" y="131.4">VDDA</text>
<text x="157.8" y="131.4">PB15</text>
<text x="159" y="128.9">PA8</text>
<text x="159" y="126.4">PA9</text>
<text x="166.4" y="130.1">28</text>
<text x="166.4" y="127.6">29</text>
<text x="281.8" y="126.4">C</text>
<text x="32.4" y="133.4" transform="rotate(-90 32.4 133.4)">2</text>
<text x="34.9" y="133.4" transform="rotate(-90 34.9 133.4)">4</text>
<text x="93.9" y="132.6">10</text>
<text x="93.9" y="137.5">12</text>
<text x="94" y="135.1">11</text>
<text x="99.8" y="133.8">PA0/WKUP/ADC0</text>
<text x="99.8" y="136.3">PA1/ADC1</text>
<text x="157.8" y="136.3">PB13</text>
<text x="157.8" y="133.8">PB14</text>
<text x="166.4" y="137.5">25</text>
<text x="166.4" y="135.1">26</text>
<text x="166.4" y="132.6">27</text>
<text x="31.2" y="143.5" transform="rotate(-90 31.2 143.5)">1</text>
<text x="32.4" y="138.8" transform="rotate(-90 32.4 138.8)">1</text>
<text x="33.6" y="143.5" transform="rotate(-90 33.6 143.5)">3</text>
<text x="34.9" y="138.8" transform="rotate(-90 34.9 138.8)">3</text>
<text x="99.8" y="138.8">PA2/ADC2</text>
<text x="157.8" y="138.8">PB12</text>
<text x="118.5" y="156.1" transform="rotate(-90 118.5 156.1)">PA3/ADC3</text>
<text x="121" y="156.1" transform="rotate(-90 121 156.1)">PA4/ADC4</text>
<text x="123.4" y="156.1" transform="rotate(-90 123.4 156.1)">PA5/ADC5</text>
<text x="125.9" y="156.1" transform="rotate(-90 125.9 156.1)">PA6/ADC6</text>
<text x="128.3" y="156.1" transform="rotate(-90 128.3 156.1)">PA7/ADC7</text>
<text x="130.8" y="156.1" transform="rotate(-90 130.8 156.1)">PB0/ADC8</text>
<text x="133.2" y="156.1" transform="rotate(-90 133.2 156.1)">PB1/ADC9</text>
<text x="135.7" y="156.1" transform="rotate(-90 135.7 156.1)">PB2/BOOT1</text>
<text x="138.2" y="156.1" transform="rotate(-90 138.2 156.1)">PB10</text>
<text x="140.6" y="156.1" transform="rotate(-90 140.6 156.1)">PB11</text>
<text x="143.1" y="156.1" transform="rotate(-90 143.1 156.1)">VSS_1</text>
<text x="145.5" y="156.1" transform="rotate(-90 145.5 156.1)">VDD_1</text>
<text x="222.7" y="156.1">1</text>
<text x="222.7" y="158.6">3</text>
<text x="222.7" y="161">5</text>
<text x="230.5" y="156.1">2</text>
<text x="230.5" y="158.6">4</text>
<text x="230.5" y="161">6</text>
<text x="117.3" y="162" transform="rotate(-90 117.3 162)">13</text>
<text x="119.7" y="162" transform="rotate(-90 119.7 162)">14</text>
<text x="122.2" y="162" transform="rotate(-90 122.2 162)">15</text>
<text x="124.6" y="162" transform="rotate(-90 124.6 162)">16</text>
<text x="127.1" y="162" transform="rotate(-90 127.1 162)">17</text>
<text x="129.5" y="162" transform="rotate(-90 129.5 162)">18</text>
<text x="132" y="162" transform="rotate(-90 132 162)">19</text>
<text x="134.5" y="162" transform="rotate(-90 134.5 162)">20</text>
<text x="136.9" y="162" transform="rotate(-90 136.9 162)">21</text>
<text x="139.4" y="162" transform="rotate(-90 139.4 162)">22</text>
<text x="141.9" y="162" transform="rotate(-90 141.9 162)">23</text>
<text x="144.3" y="162" transform="rotate(-90 144.3 162)">24</text>
<text x="222.7" y="163.5">7</text>
<text x="222.7" y="166">9</text>
<text x="229.4" y="166">10</text>
<text x="230.5" y="163.5">8</text>
<text x="3.8" y="173.4">D</text>
<text x="26.1" y="172.1">3</text>
<text x="30.9" y="173.4">3</text>
<text x="33.7" y="173.4">1</text>
<text x="38.5" y="172.1">1</text>
<text x="281.7" y="173.4">D</text>
<text x="36.9" y="193.2">1</text>
<text x="107.7" y="193.2">2</text>
<text x="178.4" y="193.2">3</text>
<text x="249.1" y="193.2">4</text>
</g>
<g font-size="2.2" fill="#800000">
<text x="124.4" y="26.3">3V3</text>
<text x="134.2" y="26.3">3V3</text>
<text x="23" y="41.1">+5V</text>
<text x="63.9" y="36.2">V5V</text>
<text x="98.6" y="36.2">3V3</text>
<text x="103" y="38.6">VCC</text>
<text x="200.9" y="36.7" transform="rotate(-90 200.9 36.7)">PA12</text>
<text x="203.3" y="36.7" transform="rotate(-90 203.3 36.7)">PA11</text>
<text x="218.6" y="36.2">+5V</text>
<text x="126.8" y="53.9" transform="rotate(90 126.8 53.9)">LED1</text>
<text x="136.6" y="53.9" transform="rotate(90 136.6 53.9)">LED2</text>
<text x="43.9" y="73.3">PC14</text>
<text x="108.5" y="77">3V3</text>
<text x="201.4" y="75.7">LED1</text>
<text x="122.2" y="83.6" transform="rotate(-90 122.2 83.6)">PB9</text>
<text x="124.6" y="83.6" transform="rotate(-90 124.6 83.6)">PB8</text>
<text x="127.1" y="83.6" transform="rotate(-90 127.1 83.6)">BOOT0</text>
<text x="129.5" y="83.6" transform="rotate(-90 129.5 83.6)">PB7</text>
<text x="132" y="83.6" transform="rotate(-90 132 83.6)">PB6</text>
<text x="134.5" y="83.6" transform="rotate(-90 134.5 83.6)">PB5</text>
<text x="136.9" y="83.6" transform="rotate(-90 136.9 83.6)">PB4</text>
<text x="139.4" y="83.6" transform="rotate(-90 139.4 83.6)">PB3</text>
<text x="141.9" y="83.6" transform="rotate(-90 141.9 83.6)">PA15</text>
<text x="144.3" y="83.6" transform="rotate(-90 144.3 83.6)">PA14</text>
<text x="201.4" y="78.2">LED2</text>
<text x="43.9" y="85.6">PC15</text>
<text x="43.9" y="95.5">PD0</text>
<text x="203.8" y="95.5">PA0</text>
<text x="221.5" y="90.5">3V3</text>
<text x="223.5" y="95.5">PA1</text>
<text x="233.3" y="95.5">PB9</text>
<text x="233.3" y="93">VBAT</text>
<text x="250.8" y="90.5">V5V</text>
<text x="253" y="95.5">PA13</text>
<text x="203.8" y="98">PA2</text>
<text x="203.8" y="100.4">PA4</text>
<text x="223.5" y="98">PA3</text>
<text x="223.5" y="100.4">PA5</text>
<text x="233.3" y="100.4">PB8</text>
<text x="233.3" y="98">PC13</text>
<text x="253" y="98">PA14</text>
<text x="253" y="100.4">NRST</text>
<text x="43.9" y="107.9">PD1</text>
<text x="177.3" y="107.9">3V3C17</text>
<text x="203.8" y="102.9">PA6</text>
<text x="203.8" y="105.4">PB0</text>
<text x="203.8" y="107.9">PB2</text>
<text x="223.5" y="102.9">PA7</text>
<text x="223.5" y="105.4">PB1</text>
<text x="223.5" y="107.9">PB10</text>
<text x="233.3" y="107.9">PB4</text>
<text x="233.3" y="105.4">PB6</text>
<text x="233.3" y="102.9">PB7</text>
<text x="253" y="107.9">PB3</text>
<text x="253" y="105.4">PB5</text>
<text x="85.8" y="110.3">VBAT</text>
<text x="85.8" y="112.8">PC13</text>
<text x="203.8" y="110.3">PB11</text>
<text x="203.8" y="112.8">PB13</text>
<text x="223.5" y="110.3">PB12</text>
<text x="223.5" y="112.8">PB14</text>
<text x="233.3" y="112.8">PA11</text>
<text x="233.3" y="110.3">PA15</text>
<text x="253" y="112.8">PA10</text>
<text x="253" y="110.3">PA12</text>
<text x="85.8" y="115.3">PC14</text>
<text x="85.8" y="117.7">PC15</text>
<text x="171.8" y="115.3">PA13</text>
<text x="171.8" y="117.7">PA12</text>
<text x="203.8" y="115.3">PB15</text>
<text x="233.3" y="115.3">PA9</text>
<text x="253" y="115.3">PA8</text>
<text x="43.9" y="125.2">BOOT1</text>
<text x="85.8" y="120.2">PD0</text>
<text x="85.8" y="122.7">PD1</text>
<text x="85.8" y="125.2">NRST</text>
<text x="171.8" y="120.2">PA11</text>
<text x="171.8" y="122.7">PA10</text>
<text x="171.8" y="125.2">PA9</text>
<text x="221.5" y="120.2">3V3</text>
<text x="85.8" y="130.1">VDDA</text>
<text x="171.8" y="127.6">PA8</text>
<text x="171.8" y="130.1">PB15</text>
<text x="85.8" y="132.6">PA0</text>
<text x="85.8" y="135.1">PA1</text>
<text x="85.8" y="137.5">PA2</text>
<text x="171.8" y="132.6">PB14</text>
<text x="171.8" y="135.1">PB13</text>
<text x="171.8" y="137.5">PB12</text>
<text x="43.9" y="144.9">BOOT0</text>
<text x="208.7" y="154.8">PA9</text>
<text x="240.7" y="154.8">PA14</text>
<text x="208.7" y="157.3">PA10</text>
<text x="240.7" y="157.3">PA13</text>
<text x="56.7" y="163.5">3V3</text>
<text x="42" y="172.6" transform="rotate(90 42 172.6)">NRST</text>
<text x="78.4" y="172.1">VDDA</text>
<text x="103.5" y="173.4">3V3</text>
<text x="117.3" y="170.2" transform="rotate(-90 117.3 170.2)">PA3</text>
<text x="119.7" y="170.2" transform="rotate(-90 119.7 170.2)">PA4</text>
<text x="122.2" y="170.2" transform="rotate(-90 122.2 170.2)">PA5</text>
<text x="124.6" y="170.2" transform="rotate(-90 124.6 170.2)">PA6</text>
<text x="127.1" y="170.2" transform="rotate(-90 127.1 170.2)">PA7</text>
<text x="129.5" y="170.2" transform="rotate(-90 129.5 170.2)">PB0</text>
<text x="132" y="170.2" transform="rotate(-90 132 170.2)">PB1</text>
<text x="136.9" y="170.2" transform="rotate(-90 136.9 170.2)">PB10</text>
<text x="139.4" y="170.2" transform="rotate(-90 139.4 170.2)">PB11</text>
<text x="147.7" y="173.4">3V3</text>
<text x="206.6" y="169.7">V5V</text>
<text x="243.5" y="169.7">V5V</text>
<text x="134.5" y="177.6" transform="rotate(-90 134.5 177.6)">BOOT1PB2</text>
</g>
<g font-size="2.2" fill="#000080">
<text x="127.1" y="35.9">1K</text>
<text x="127.1" y="33.5">R2</text>
<text x="136.9" y="35.9">1K</text>
<text x="136.9" y="33.5">R3</text>
<text x="32.6" y="37.9">S2</text>
<text x="47.4" y="37.7">F1</text>
<text x="73.5" y="36.2">CE6219</text>
<text x="89.5" y="36.2">U1</text>
<text x="108.9" y="41.9">1K</text>
<text x="108.9" y="37.9">R1</text>
<text x="32.6" y="46.8">SW</text>
<text x="47.4" y="42.1">500mA</text>
<text x="67.3" y="47.3">C12</text>
<text x="119.2" y="47">D1</text>
<text x="129" y="47">D2</text>
<text x="138.9" y="47">D3</text>
<text x="66.1" y="52.3">10uF</text>
<text x="103" y="48.3">C13</text>
<text x="103" y="50.7">2.2uF</text>
<text x="110.4" y="53.5">POWER red</text>
<text x="127.6" y="49.8">LED1</text>
<text x="134.7" y="49.8">blue</text>
<text x="139.9" y="51">LED2 blue</text>
<text x="194" y="58.4">P_USB_A</text>
<text x="194" y="60.9">USB_A</text>
<text x="228.4" y="60.9">P_USB_C</text>
<text x="228.4" y="63.3">TYPE-C</text>
<text x="28.9" y="71">C5</text>
<text x="218.6" y="70.8">P4</text>
<text x="28.9" y="77.9">22pF</text>
<text x="119.9" y="73">C16</text>
<text x="119.9" y="75.5">0.1uF</text>
<text x="28.9" y="83.4">C6</text>
<text x="41" y="80.4">Y2</text>
<text x="41" y="82.9">32.768k</text>
<text x="162" y="88.1">U2</text>
<text x="218.6" y="85.6">2HEAD</text>
<text x="28.9" y="90.3">22pF</text>
<text x="28.9" y="93.3">C7</text>
<text x="159.5" y="90.5">CH32V103C</text>
<text x="208.7" y="90.5">P1</text>
<text x="238.2" y="90.5">P2</text>
<text x="28.9" y="100.2">22pF</text>
<text x="28.9" y="105.6">C8</text>
<text x="41" y="102.7">Y1</text>
<text x="41" y="105.1">8M</text>
<text x="28.9" y="112.6">22pF</text>
<text x="78.1" y="108.1">C14</text>
<text x="78.1" y="115.1">0.1uF</text>
<text x="181.4" y="115.1">0.1uF</text>
<text x="36.6" y="124.2">R6</text>
<text x="208.7" y="120.2">Header 10X2</text>
<text x="238.2" y="120.2">Header 10X2</text>
<text x="36.6" y="128.6">10K</text>
<text x="78.1" y="127.9">C15</text>
<text x="36.6" y="132.6">P3</text>
<text x="36.6" y="135.1">Header 2X2</text>
<text x="78.1" y="134.8">0.1uF</text>
<text x="36.6" y="144">R5</text>
<text x="36.6" y="148.4">10K</text>
<text x="221" y="152.4">P5</text>
<text x="31.4" y="160">C11</text>
<text x="46.4" y="161.2">R4</text>
<text x="31.4" y="167">0.1uF</text>
<text x="46.4" y="165.7">10K</text>
<text x="88.2" y="171.2">R7</text>
<text x="221" y="169.7">HEADER 5x2</text>
<text x="28.9" y="177.3">S1</text>
<text x="88.2" y="175.6">0Ω</text>
<text x="147" y="176.8">C18</text>
<text x="147" y="179.3">0.1uF</text>
</g>
<g font-size="2.2" fill="#781915">
<text x="232.8" y="36.7" transform="rotate(-90 232.8 36.7)">+5V</text>
<text x="240.2" y="36.7" transform="rotate(-90 240.2 36.7)">PA11</text>
<text x="242.7" y="36.7" transform="rotate(-90 242.7 36.7)">PA12</text>
<text x="245.1" y="36.7" transform="rotate(-90 245.1 36.7)">PA11</text>
<text x="247.6" y="36.7" transform="rotate(-90 247.6 36.7)">PA12</text>
<text x="254.9" y="36.7" transform="rotate(-90 254.9 36.7)">+5V</text>
</g>
<g font-size="2" fill="#000080">
<text x="201.4" y="154.9">TX</text>
<text x="253" y="154.9">SWCLK</text>
<text x="201.4" y="157.3">RX</text>
<text x="253" y="157.3">SWDIO</text>
</g>
</svg>
